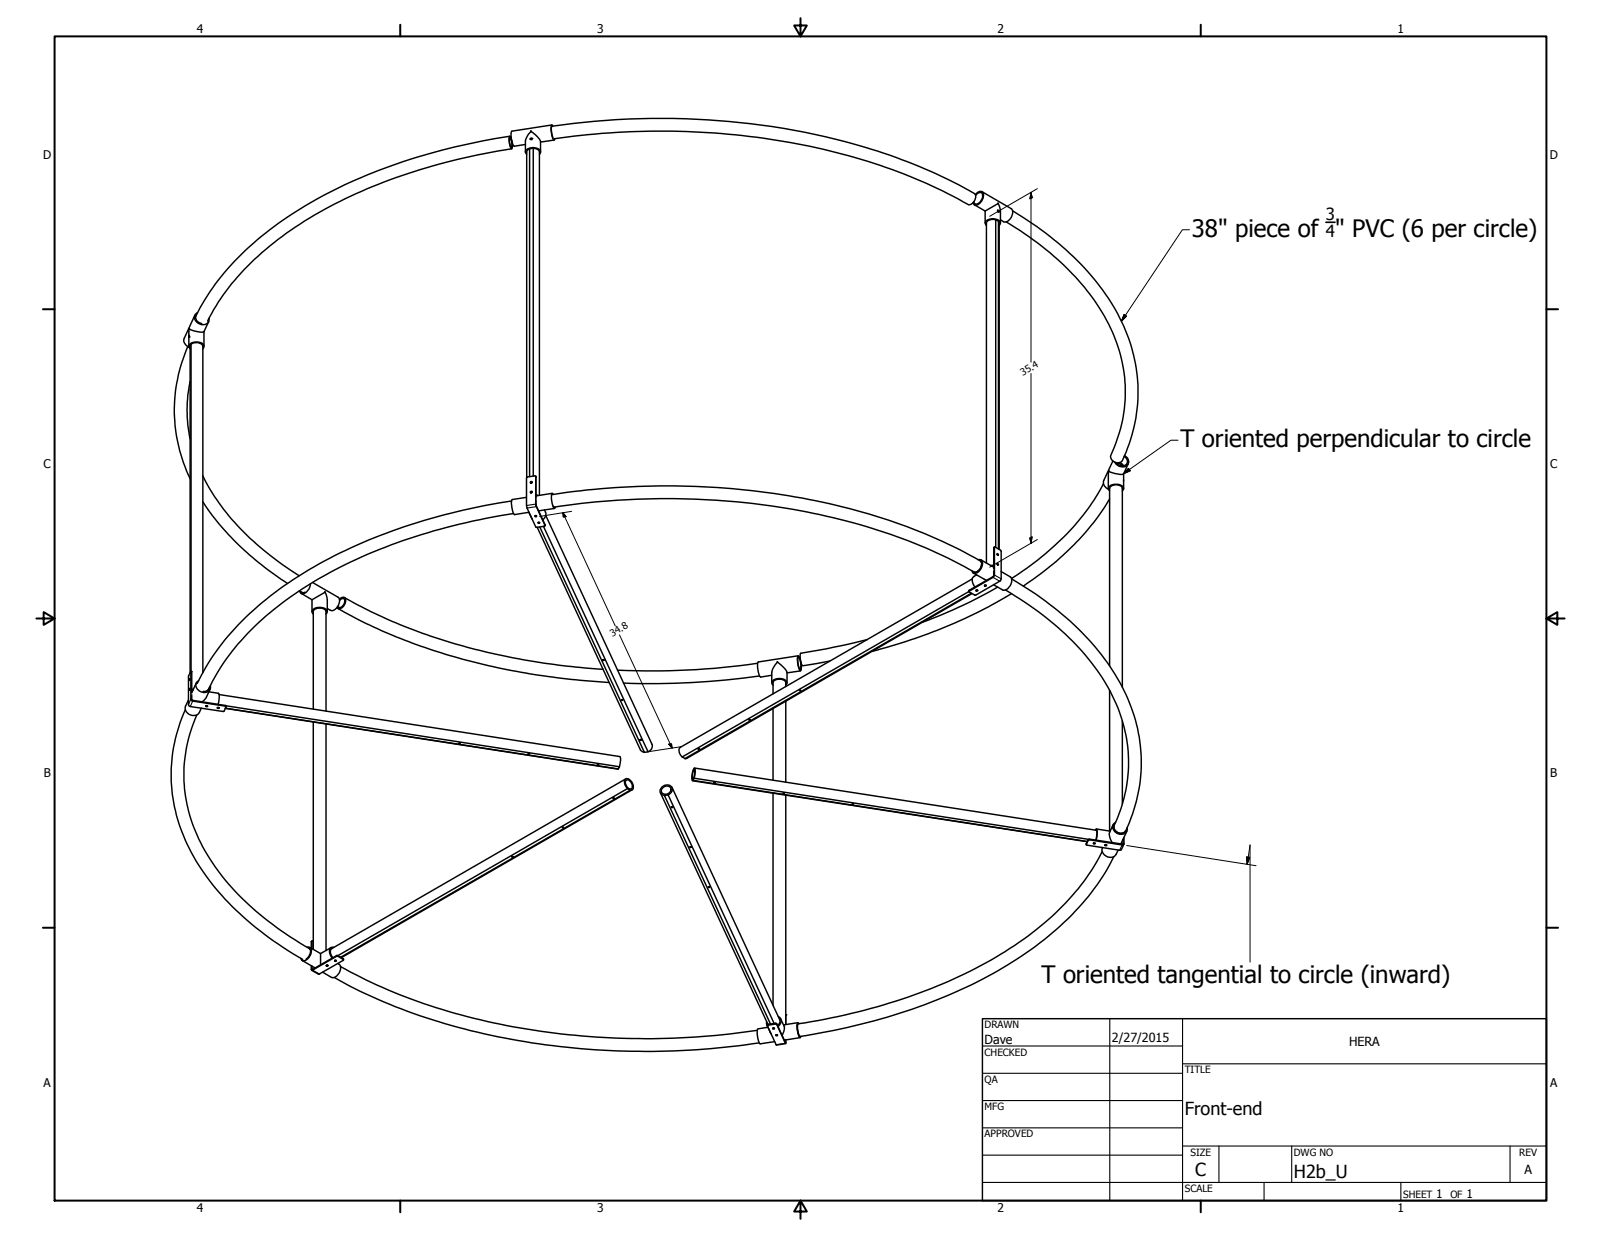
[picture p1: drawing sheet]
<svg xmlns="http://www.w3.org/2000/svg" width="559mm" height="432mm" viewBox="0 0 559 432" stroke-linecap="round" stroke-linejoin="round" font-family="sans-serif">
<!-- layer: Visible (ANSI) -->
<g fill="none" stroke="#000" stroke-width=".51">
<path d="M177.8 47.6a2.72 2.72 0 0 1 1 2.7l-.2 1.6a5.4 5.4 0 0 1-.8-4.3zM177.9 47.6a199.7 199.7 0 0 0-70.6 23.8 101.7 101.7 0 0 0-35.9 33.3l-3.1 5.7M178 48a3.9 3.9 0 0 1 .4 3.5 4.7 4.7 0 0 1-.4-3.5zM178.6 51.9a196 196 0 0 0-70.6 24.2 99.7 99.7 0 0 0-31.9 29.4l-3.6 6.6M183.4 53.1l.1-4.3 .6-1.5 1.3-1.5 2 1.8 1.2 1.5 .1 4M183.8 53.9a1.41 1.41 0 0 1-.1-1.6 1.41 1.41 0 0 1 1.5-.7 2.69 2.69 0 0 1 3.5 1.4l-.4 .9M184.8 52v114.4M185.2 45.8h.3zM185.6 48.3l-.2 .4-.3-.1M186.1 51.8v114.4M192.6 43.6l-13.9 2.2a6.4 6.4 0 0 0 .8 5.3l3.9-.7M192.6 44.1a255 255 0 0 1 120.1 10.8 159.6 159.6 0 0 1 27.7 13 2.73 2.73 0 0 1-2.5 3.5 202 202 0 0 0-76.5-23.8 258 258 0 0 0-68 .9"/>
<path d="M192.7 44.1a5.5 5.5 0 0 0 .3 4M193 44l-.2-.3a.7 .7 0 0 0-.5 1.1l.5 3.3 .6 .8 .2-.5M193.4 48.9l-4.7 .7M340.1 71.5l3.8 2.2M340.4 67.9a1.64 1.64 0 0 1 2.8-.5 3.4 3.4 0 0 1-3 4.2l-.6-.8M340.6 68.3a1.44 1.44 0 0 1 2.2-.7 2.85 2.85 0 0 1-2.4 3.6l-.5-.8M342.8 66.9l10.1 5.9a3.1 3.1 0 0 1-1.3 4.5l-.8 .2-1.6-.8M343.9 73.7v4.2M344.3 78.7a1.41 1.41 0 0 1-.1-1.6 1.41 1.41 0 0 1 1.5-.6 2.82 2.82 0 0 1 3.5 1.4l-.5 .8M347.5 76.8v114.3M348.3 73.4v.5h.3M348.3 70.9l.2 .2z"/>
<path d="M348.4 71.1l.8 2.6v4.2M348.4 71.1l-4.5 2.6M348.5 77.3v114.3M353.4 73.6a101.9 101.9 0 0 1 35.2 33.2 55.2 55.2 0 0 1 2.9 54.3 2.34 2.34 0 0 1-2.7 .1 2.34 2.34 0 0 1-1-2.4 51.8 51.8 0 0 0-4.7-52.2 96.5 96.5 0 0 0-31.9-29.1M66 117.1l-.1 3.8M68 110l-3.7 8a2.4 2.4 0 0 0 1.7 3.2M68.5 110a2.13 2.13 0 0 0 1.9 3M69 109.2a2.05 2.05 0 0 0-1.1 2 2.05 2.05 0 0 0 1.6 1.8 2.15 2.15 0 0 0 2.3 .2 2.15 2.15 0 0 0 1.2-2.1M71.2 115.8a7.2 7.2 0 0 1-5.2-1.1l-.1 2.6M71.2 115.8v5.1M72.8 112.3l-1.6 3.5M65.5 121a54.7 54.7 0 0 0 .9 46.1"/>
<path d="M66.4 121a2.52 2.52 0 0 1 3.9-.9l.5 .8v113.9M66.4 121.7a1.29 1.29 0 0 1-.3-1.4 1.29 1.29 0 0 1 1.3-.8l.4-.1a2.56 2.56 0 0 1 3.4 1.6l-.4 .7M66.4 133.1a47.5 47.5 0 0 0 0 20.1M66.4 120.8v114M66.7 120.2v114.2M392.4 159.3a1.77 1.77 0 0 1 .9 2.5 1.77 1.77 0 0 1-2.6 .6l-1.1-.9M392.5 159a2.03 2.03 0 0 1 1.5 2.3 2.03 2.03 0 0 1-2.1 1.7 3.2 3.2 0 0 1-2.8-1.7M70.8 175.1a97.3 97.3 0 0 0 29.5 28.5M70.8 166.1a85.4 85.4 0 0 0 29.3 32l4.3 2.9M178.6 174.9a198.6 198.6 0 0 0-71.1 24.2 101 101 0 0 0-34.8 32.4l-3.9 7.1M179.3 179.3a196.3 196.3 0 0 0-69.5 23.6 95.7 95.7 0 0 0-34.1 32.2l-3 5.6-.4 .4M183.8 173.6l-5 .8a6.9 6.9 0 0 0 .5 5l.3 .2 5.1-.8"/>
<path d="M183.8 166.8v-113.7a2.61 2.61 0 0 1 4-.8l.5 .8v119.8M184.6 178.9l1.2 2.4M185.6 168.5l-.2 .1M185.6 172h-.2M185.7 168.4l-.5 .2M185.7 171.8l-.5 .2M185.7 171.7l-.5 .3M185.7 168.3h-.3l-.2 .3M186.7 166.1l-2.6 .4M187 166.3l.1 10.2 3.1 7-.2 .2-3 .3-3.1-6.8-.1-10.4M187.1 172.7l.7 .3M187.1 166.5v7.4"/>
<path d="M187.1 174.6v1.5M187.1 173l.2 .1M187.2 176.6l3 6.7M190.1 178a2.43 2.43 0 0 1-.7 3.4M190.5 180l37.1 79.8a2.16 2.16 0 0 1-1.4 2.6M192.7 172.2l-5.6 .9M192.8 172.7a254 254 0 0 1 121.6 10.4 154.7 154.7 0 0 1 28.1 13.1 2.65 2.65 0 0 1-2.5 3.4 203.8 203.8 0 0 0-75.2-23.6 259.9 259.9 0 0 0-71.4 1M193.1 176.7l.4 .3M193.1 172.6l-.3-.3a.77 .77 0 0 0-.3 1.2l.3 2.6a.9 .9 0 0 0 .9 1.3l.1-.4M193.5 177.5l-5.5 .8M385.1 168.8a88.6 88.6 0 0 1-32 33.1M387.3 171.4a1.3 1.3 0 0 1-.3-1.5 1.3 1.3 0 0 1 1.4-.7 2.76 2.76 0 0 1 3.8 1.5l-.5 .7"/>
<path d="M387.3 174.2a96 96 0 0 1-30.1 30.4M388.4 160.9l-3.1 6.8a2.45 2.45 0 0 0 1.6 3.1M389.8 161.7l1.2 .3 .7 .6M390.8 161.5l.7 .3 .7 .8M391.7 170.6a2.52 2.52 0 0 0-3.9-.9l-.5 .9v61.9M391.7 170.5v69.4M392.2 167.5v.4M392.2 165.4a7.4 7.4 0 0 1-5.2-1.1l-.2 6.3M392.2 165.4v5.2M393.8 161.9l-1.6 3.5M186.8 180h.4h-.4M187.5 184.1l36 77.6 .6 .6 .8 .3"/>
<path d="M187.8 182.4h.5M189.7 183.7l36.5 78.7-1.3 .2-36.5-78.6M341.4 195.4a1.19 1.19 0 0 1 1.3 .3 1.19 1.19 0 0 1 .2 1.3 2.89 2.89 0 0 1-3.3 3l-.4-.7M342.2 195.8a2.69 2.69 0 0 1-1.3 3.8h-.9M342.4 195.5l4.4 2.5M346.2 197.6h.6M346.8 197.4h-1M346.8 191.3v7.3M346.8 199.3v1.6M347.1 191.1v9.6l-.2 .6-8.6 5.1M347.3 190.9l1.9 1.1M348 196.8l.2 .4-.1-.5 .4 .3-.3 .2"/>
<path d="M348 196.9l.2 .3M348.2 193.8l-.1-.6 .4 .5-.3 .1M348.7 191.8v-113.9a2.57 2.57 0 0 0-4.4 0v118.6M349.4 199.5l3.2 1.9a3.1 3.1 0 0 1-1.3 4.4l-1.4 .1-3.1-1.7M349.4 192.5v9.6M104.5 206.2l1 .6M105.2 207.1l3.7 2.3M105.2 206.7l.4 .2 .9-.2M108.3 203.8a3.6 3.6 0 0 1-2.9 3.5l-.4-.2-.4-.7M108.9 209.4l4.6-2.7-.2-.1 .6 1 .3 1.8v4.2M108.9 209.4v4.2M109.1 203.3l8.9 5.2a3.1 3.1 0 0 1-1.4 4.4l-.8 .3-1.6-.8"/>
<path d="M109.3 214.4a1.42 1.42 0 0 1-.1-1.7 1.42 1.42 0 0 1 1.5-.6 2.56 2.56 0 0 1 3.5 1.6l-.4 .7M118 212.4a202.7 202.7 0 0 0 73.3 23.8l8.2 1 13.1 1.1M118.5 209.2a1.13 1.13 0 0 1 1.1-.7 1.13 1.13 0 0 1 1 .9 2.76 2.76 0 0 1-2.5 3.1l-.4-.5M118.6 209.5a.91 .91 0 0 1 1-.6 .91 .91 0 0 1 .7 1 1.98 1.98 0 0 1-2.1 2.1l-.3-.4M120.2 208.6a203.8 203.8 0 0 0 74.6 23.6l15.7 1.4M338.1 206.5l-100 57.7M338.3 206.6l1.9 1.1M339 207.1l-99.9 57.7M339.3 207.2l-99.6 57.5-.6 .1M339.4 202.1l-101.9 58.8a2.36 2.36 0 0 0 .6 3.3M339.7 200l4.7 2.6M340.7 206.1l.3-.2 .3 .3-.6 .1z"/>
<path d="M340.7 206h.5M340.9 200.7l-1 .5a2.65 2.65 0 0 0 .4 3.7M341 205.9l-.2 .2M343.6 204.3a.31 .31 0 0 1 .4-.1 .31 .31 0 0 1 .2 .4h-.5zM343.7 204.3h.4h-.4M346.6 201.3l-8.3 4.8M348.2 204.9a169.5 169.5 0 0 1-26.1 12.3M348.9 202.9l-8.3 4.8M353.1 202.1a104.8 104.8 0 0 1 34.4 30.6 56.9 56.9 0 0 1 8.7 48.5 37.9 37.9 0 0 1-3.6 9.2 2.35 2.35 0 0 1-2.7 .1 2.35 2.35 0 0 1-1-2.4 51.3 51.3 0 0 0-3.4-50.2 96.3 96.3 0 0 0-32.9-31l-1.7-1M353.1 207.2a182.6 182.6 0 0 1-48.7 20.2M66.2 236.9l-.1 .6zM66.5 234.4l-.7 1.5"/>
<path d="M66.6 234.5l.1 10 12 2 .2 .2-.7 1.5-.4 .1-11.8-1.9-.2-.3v-9.8M66.9 234.5v7.4M68.5 238.4l-1.6 3.3M69.3 237.6a2.03 2.03 0 0 0-1 2.1 2.03 2.03 0 0 0 1.6 1.7 2.14 2.14 0 0 0 2.4 .2 2.14 2.14 0 0 0 1.1-2.2M210.4 230.4h.5l-.2 .2zM210.6 230.3h.1M264.4 231.5a260.8 260.8 0 0 1-48.9 2.4M265.1 236a268.2 268.2 0 0 1-47.5 2.4M269.4 238.4l.1-4.3 .9-1.9 .9-1.1 1.4 1.1 1.8 2 .2 4.2M269.8 239.2a1.43 1.43 0 0 1-.1-1.7 1.43 1.43 0 0 1 1.6-.6 2.63 2.63 0 0 1 3.4 1.6l-.4 .7M271.3 231.1h.2zM274.3 239.6v-1.2a2.66 2.66 0 0 0-4-.8l-.5 .8v3.8"/>
<path d="M278.5 229l.1-.1a6.1 6.1 0 0 1 .8 5.3 6.9 6.9 0 0 1-.9-5.2zM278.6 228.9l-13.9 2.2a6.8 6.8 0 0 0 .8 5.2l3.9-.6M278.6 229.4a5.2 5.2 0 0 1 .7 4.3 5.5 5.5 0 0 1-.7-4.3zM279.4 234.2l-4.7 .7M302.6 223.3l-14.2 3.2-8.9 1.5a5.2 5.2 0 0 0 .7 4.4l9.4-1.6M64.7 247.7a55.9 55.9 0 0 0 4.6 54.2 103.9 103.9 0 0 0 36.4 33M65.8 244.3l-1 2.1a2.72 2.72 0 0 0 1.5 3.1 2.72 2.72 0 0 0 3.3-.8l.6-1.5M66.2 240.3l-.1 .6zM66.9 242.6v1.6M67.2 244.5l149 23.2-.4 .7-137.1-21.2M67.4 240.9l-.5 .3M67.6 240.5l-.7 .2"/>
<path d="M68.7 249.6a51.6 51.6 0 0 0 4.4 49.9 97.5 97.5 0 0 0 34.8 31.6l.4 .4M71.9 246.3h.4M71.9 246.4h.4M72.9 241.5l3.5 .6 .1 1.4-.4 2.4M73 240.2a1.82 1.82 0 0 1-2.1 1.2M73.3 240.7l-1.4 2.9-1.4 1.4M75.8 247a.31 .31 0 0 1 .4-.1 .31 .31 0 0 1 .2 .4h-.5zM75.9 247h.5M76.5 242.4l139.8 21.7 .3 1.5-.4 2.1M78.6 247.3l137.2 21.1M109.3 247.5v-33.9a2.66 2.66 0 0 1 4-.9l.5 .9v34.6M109.3 252v79.4"/>
<path d="M113.8 252.7v79.1M216.9 244.3h.5l-.1 .2zM217.1 244.2h.1M223.3 258.3l.3-.2 .2 .3zM261.5 251.1l.4 .2h-.5zM269.8 247.3v25.1M274.3 244.8v28.2M279.1 240.9l.4 .2-.4 .1zM387.3 241v49.1M391.7 251.7v29M184.3 263.1h.5l-.4 .2zM208.5 266.8l.5 .2z"/>
<path d="M218.4 271.9l-102.6 59.3a2.27 2.27 0 0 0 .4 3.1M218.6 272.4a1.98 1.98 0 0 1 1.8 2.9 2.04 2.04 0 0 1-1.8-2.9zM219 275.3a2.41 2.41 0 0 1-.6-3.4 2.64 2.64 0 0 1 2.5 3.7l-.9 .2M220.6 275.7l-101.4 58.6M230.5 276.7l37.5 80.9 2.6-.4M231.5 274.9a1.44 1.44 0 0 1 1.9-.5 1.44 1.44 0 0 1 .5 2 1.65 1.65 0 0 1-1.7 .9 1.65 1.65 0 0 1-1.4-1.3zM233.2 277.4a1.81 1.81 0 0 0 1.3-2.5 1.81 1.81 0 0 0-2.9-.6 1.71 1.71 0 0 0-1.2 1.8 1.71 1.71 0 0 0 1.5 1.6M234.6 274.9l37.5 81a1.76 1.76 0 0 1-.7 2.1M238.1 264.2l1 .6M241.7 272.5l137.8 21.3M242.3 271.7l.3-2.1a1.07 1.07 0 0 0-.3-1.4 6 6 0 0 0-.6 4.3l.2-.1M242.3 268.6a3.7 3.7 0 0 1-.6 3.4v-1.8z"/>
<path d="M242.4 268.1l140.2 21.7 .2 1.3-.3 2.1M249.1 273.1l.5 .1zM269.8 276.9v74M273.3 276.9h.5l-.4 .2zM274.3 277.6v80M178.6 299l.5 .1-.3 .1zM196.3 288.7l.4 .2-.3 .1zM234.3 281.6l.5 .2-.5 .1zM240.7 295.7h.5l-.4 .1zM379.4 295l11.4 1.8M379.9 293.3l-.7 1.5M379.9 293.1l-.7 1.4"/>
<path d="M379.9 293l-137.6-21.3-.4 .7 137.6 21.4M380.3 292.9l11.4 1.7M381.7 294.3h.5a.26 .26 0 0 1-.2 .3 .26 .26 0 0 1-.3-.3zM381.7 294.3h.5M382.3 289.8l.3-.4a2.62 2.62 0 0 1 .2 2.7l-.2 1.1M382.7 289.4l4.8 .7M384.7 297.2a87.6 87.6 0 0 1-32.3 33.9 184.9 184.9 0 0 1-64.5 24.7l-9.4 1.6a5.8 5.8 0 0 0 .7 4.4 204.1 204.1 0 0 0 68.8-22.8 105.2 105.2 0 0 0 36.8-32.9l3.9-7.1M384.8 295.8a2.72 2.72 0 0 0 1.4 3.1 2.72 2.72 0 0 0 3.4-.7l.7-1.5M385.7 295l.6 .1-.5 .1zM386.1 294.9h-.3h.4M388.5 287.9l-1.3 3.1 .1 1.3 .9 1.8M388.9 288.1a2.31 2.31 0 0 0 1.3 2.5 2.31 2.31 0 0 0 2.7-.6"/>
<path d="M389.4 287.1a2.12 2.12 0 0 0-1 2.1 2.12 2.12 0 0 0 1.6 1.8 2.13 2.13 0 0 0 2.4 .1 2.13 2.13 0 0 0 1-2.2M392 293v1.4M392.3 292.3v2.3l-.4 .4-11.6-1.8M393.3 290.1l-2.1 4.5M247.2 309.6l.5 .1-.3 .1zM247.4 309.5h.1M105.5 335.3l4.5 2.6M107.2 330.6a1.27 1.27 0 0 1 1.4 .5 1.27 1.27 0 0 1 0 1.5 2.76 2.76 0 0 1-3.3 2.6l-.3-.7M107.7 331a1.99 1.99 0 0 1-.1 3.1l-.8 .7M108.1 330.7l3.8 2.2M108.6 337.1v1.4l.4 .2 8.5-4.9h.4l2 1.2-.1 .2-8.7 4.8M108.6 328.7v2.3"/>
<path d="M108.9 328.6v2.6M108.9 337.2v1.1M109.1 328.5l.2 .1M111.9 332.9v3.8M113.9 337h.5l-.4-.1-.1 .3a.3 .3 0 0 0 .3 .1 .3 .3 0 0 0 .2-.3M114 336.9h.4M115.6 330.8l-3.7 2.1M116.5 330.7a1.41 1.41 0 0 0-1.5 .7 1.41 1.41 0 0 0 .2 1.7l.8 1.4M116.8 335.3h.5h-.5l.2 .3 .4-.1-.1-.2M116.9 335.2l.1 .1M117.9 336.3a2.41 2.41 0 0 1 0 4 1.9 1.9 0 0 1-2.2 .9l-3.1-1.9M118 333.6l101-58.3 1 .5-101.1 58.3"/>
<path d="M118.8 337.4a206.5 206.5 0 0 0 82 24 260.8 260.8 0 0 0 63.5-1.7M119.9 334.8l-2.4-1.3-8.4 4.9M116.6 341.2a202.6 202.6 0 0 0 71.5 23.2 263.2 263.2 0 0 0 76.9-.4M267.6 356.7v.9l.3 .6M267.7 357.9l1.4 3M267.8 358.1l3.1 6.6M268 358.6l-3.5 .6a6.7 6.7 0 0 0 .9 5.2l5-.8M269.7 359a.3 .3 0 0 1 .4-.2 .3 .3 0 0 1 .2 .4h-.6zM269.7 358.9h.6l-.4 .1M270.2 357.3l-37-79.9-1.3 .3 37 79.7M270.6 357.4l-2.5 .5M271.1 357.6l3.1 6.7 .1-1.3"/>
<path d="M271.1 357.3l3 6.6M271.7 354.8a1.95 1.95 0 0 1 1 1.8 1.95 1.95 0 0 1-1.2 1.7M272.5 355.7l1.3 3.2-.8 2.5M278.4 357l-4.9 .8M278.5 357.4a5.8 5.8 0 0 0 .7 4.4M278.8 357.4l-.2-.3a.67 .67 0 0 0-.4 1l.4 3.1 .5 1 .4-.4M270.8 361.3l.5-.1 .1 .2-.4 .2zM271.3 361.3h-.4h.4M274.2 363v.8M279.3 362.2l-5.6 .9"/>
<circle cx="185.4" cy="48.4" r=".26"/>
<circle cx="348.4" cy="73.7" r=".27"/>
<circle cx="185.4" cy="171.7" r=".31"/>
<circle cx="185.4" cy="168.3" r=".32"/>
<circle cx="186.9" cy="180.1" r=".26"/>
<circle cx="188" cy="182.5" r=".26"/>
<circle cx="72.2" cy="246.6" r=".29"/>
<circle cx="160.4" cy="259.4" r=".23"/>
<circle cx="214.1" cy="278.7" r=".21"/>
<circle cx="243.9" cy="261.4" r=".23"/>
<circle cx="297.7" cy="280.7" r=".23"/>
</g>
<g fill="#000">
<circle cx="185.1" cy="48.6" r=".25"/>
<circle cx="185.4" cy="48.7" r=".25"/>
<circle cx="185.6" cy="48.3" r=".25"/>
<circle cx="348.4" cy="73.9" r=".25"/>
<circle cx="348.6" cy="73.9" r=".25"/>
<circle cx="66" cy="117.6" r=".25"/>
<circle cx="223.6" cy="258.1" r=".25"/>
<circle cx="234.5" cy="281.6" r=".25"/>
<circle cx="241" cy="295.6" r=".25"/>
</g>
<!-- layer: Visible Narrow (ANSI) -->
<g fill="none" stroke="#000" stroke-width=".38">
<path d="M187 166.3l.1 .2M187.1 176.1l-.1-.1-3.2 .5M187.2 176.6v.2l-3.2 .6M190.2 183.2v.3M347.1 191.1l-.3 .2M338.3 206.1v.3M346.6 201.3v.2l2.3 1.4M346.8 200.9l.3-.2 2.3 1.4M66.6 234.5h.3M66.9 244.2l-.3-.1-.8 1.8M67.2 244.5l-.8 2.1M78.7 246.3v.2"/>
<path d="M379.2 294.5v.3M379.9 293.1v.2M380.3 292.9v.3M391.7 294.6l-.9 2.2M392.3 294.5l-.4 .1M108.6 338.4l.3-.1 .2 .3 2.4 1.4M108.9 328.6l-.3 .1M117.5 333.6v.2M117.9 333.6v.2M119.8 334.6v.3M268.1 357.6v.3M270.6 357.2v.2"/>
<path d="M271.1 357.3v.3M274.3 354.3v.1M274.1 363.9l.2 .1M274.1 363.9v.3l-3.2 .5"/>
</g>
<g fill="none" stroke="#000" stroke-width=".51">
<path d="M184.1 166.5l-.3 .3M186.7 166.1l.3 .2M187 166.2l.1 .3M187.1 176.1l.1 .5M190.2 183.3v.2M347.2 190.9l-.4 .4M347.3 190.9l-.2 .2M349.2 192l.2 .5M338.3 206.4v.2M338.3 206.1l-.2 .4M340.2 207.7h.4M346.8 200.9l-.2 .4"/>
<path d="M349.4 202.1l-.5 .8M65.8 235.9v.4M66.5 234.4l.1 .1M66.6 234.3l.3 .2M66.9 244.2l.3 .3M78.9 246.4v.3M379.2 294.8l.2 .2M379.2 294.5v.3M380.3 293.2l-.4 .1M380.3 292.9l-.4 .2M392 294.4l-.3 .2M392.3 294.6l-.9 2.1-.6 .1"/>
<path d="M108.8 338.7l2.3 1.3M108.9 338.3l.2 .1M109 328.5l-.4 .2M109.1 328.5l-.2 .1M119.9 334.8v.3M268.1 357.9l-.3 .2M268.1 357.6l-.3 .4M270.6 357.4l.5 .2M270.6 357.2l.5 .1M274.3 354.3v.1M274.2 363.8l-.1 .1M274.2 364.3l-3.3 .4"/>
</g>
<circle cx="274.3" cy="354.3" r=".25" fill="#000"/>
<!-- layer: Border (ANSI) -->
<g fill="none" stroke="#000" stroke-width=".7">
<path d="M19 12.7h520.8v406.4h-520.8zM139.7 8.6v4.1M279.4 6.3v6.4l-2.2-3.8h4.4l-2.2 3.8M419.1 8.6v4.1M15 107.9h4M539.8 107.9h4M12.7 215.9h6.3l-3.8-2.2v4.4l3.8-2.2M539.8 215.9l3.8 2.2v-4.4l-3.8 2.2h6.3M15 323.8h4M539.8 323.8h4M139.7 419.1v4.1M279.4 419.1l2.2 3.8h-4.4l2.2-3.8v6.3"/>
<path d="M419.1 419.1v4.1"/>
</g>
<!-- layer: Title (ANSI) -->
<g fill="none" stroke="#000" stroke-width=".38">
<path d="M387.3 355.6v63.5M412.7 355.6v63.5M342.9 365.1h69.8M342.9 374.6h69.8M412.7 371.3h127.1M342.9 384.2h69.8M342.9 393.7h69.8M342.9 412.7h196.9M342.9 403.2h69.8M412.7 400h127.1M425.4 400v12.7M441.2 412.7v6.4"/>
<path d="M450.8 400v12.7M488.9 412.7v6.4M527 400v12.7"/>
</g>
<path d="M342.9 355.6h196.9v63.5h-196.9z" fill="none" stroke="#000" stroke-width=".51"/>
<!-- layer: Symbol (ANSI) -->
<path d="M415.2 80.2h-2.5l-21.3 31.9M392.4 109.8l.8 .6-1.8 1.7zM411.2 153.7h-2.5l-16.5 11.7M393.9 163.5l.6 .8-2.3 1.1zM393.3 295.1l45.1 7.1M435.2 299.1l1 .2-.9 2.4zM435.3 301.7l1-6.7v40.9" fill="none" stroke="#000" stroke-width=".35"/>
<path d="M392.4 109.8l-1 2.3zM392.4 109.8l.8 .6-1.8 1.7zM393.9 163.5l-1.7 1.9zM393.9 163.5l.6 .8-2.3 1.1zM435.2 299.1l.1 2.6zM435.2 299.1l1 .2-.9 2.4z" fill="#000" stroke="#000" stroke-width=".35"/>
<path d="M462.8 77.6h3.2" fill="none" stroke="#000" stroke-width=".57"/>
<!-- layer: Dimension (ANSI) -->
<path d="M359.9 67.2l.3 1.8-.7 .4zM359.9 67.2v59.2M362.1 65.8l-16.7 9.7M359.9 130.4v59.3M196.5 179l1 1.3-.9 .2zM196.5 179l18.3 39.5M199.5 178.5l-11.2 1.8M359.5 187.8l.7-.4-.3 2.3zM362.1 188.3l-16.7 9.7M216.2 221.6l18.4 39.5M233.4 259.8l1-.1 .2 1.4zM237.6 260.7l-11.2 1.7" fill="none" stroke="#000" stroke-width=".35"/>
<path d="M359.9 67.2l.3 1.8zM359.9 67.2l.3 1.8-.7 .4zM196.5 179l1 1.3zM196.5 179l1 1.3-.9 .2zM359.5 187.8l.4 1.9zM359.5 187.8l.7-.4-.3 2.3zM233.4 259.8l1.2 1.3zM233.4 259.8l1-.1 .2 1.4z" fill="#000" stroke="#000" stroke-width=".35"/>
<g font-size="8.4">
<text x="416" y="82.6">38&quot; piece of &quot; PVC (6 per circle)</text>
<text x="412" y="156">T oriented perpendicular to circle</text>
<text x="363.5" y="343">T oriented tangential to circle (inward)</text>
</g>
<g font-size="6.3">
<text x="413.5" y="389.1">Front-end</text>
<text x="417.2" y="410.6">C</text>
<text x="451.6" y="411.1">H2b_U</text>
</g>
<g font-size="5.8">
<text x="462.8" y="76.8">3</text>
<text x="462.8" y="82.6">4</text>
</g>
<g font-size="4.4">
<text x="343.7" y="364.3">Dave</text>
<text x="388.1" y="363.7">2/27/2015</text>
<text x="470.9" y="365.1">HERA</text>
<text x="532.1" y="409.9">A</text>
</g>
<g font-size="4.2">
<text x="68.7" y="11.7">4</text>
<text x="208.4" y="11.7">3</text>
<text x="348.1" y="11.7">2</text>
<text x="487.8" y="11.7">1</text>
<text x="15.1" y="55.5">D</text>
<text x="540.9" y="55.5">D</text>
<text x="15.2" y="163.4">C</text>
<text x="541" y="163.4">C</text>
<text x="15.3" y="271.4">B</text>
<text x="541.1" y="271.4">B</text>
<text x="15.2" y="379.3">A</text>
<text x="541" y="379.3">A</text>
<text x="501.3" y="418.3">1</text>
<text x="511.8" y="418.3">1</text>
<text x="68.7" y="423.2">4</text>
<text x="208.4" y="423.2">3</text>
<text x="348.1" y="423.2">2</text>
<text x="487.8" y="423.2">1</text>
</g>
<g font-size="3.5">
<text x="343.7" y="358.9">DRAWN</text>
<text x="343.7" y="368.5">CHECKED</text>
<text x="413.5" y="374.6">TITLE</text>
<text x="343.7" y="378">QA</text>
<text x="343.7" y="387.5">MFG</text>
<text x="343.7" y="397.1">APPROVED</text>
<text x="415.5" y="403.4">SIZE</text>
<text x="451.6" y="403.4">DWG NO</text>
<text x="530.3" y="403.4">REV</text>
<text x="413.5" y="416.1">SCALE</text>
<text x="489.7" y="418.3">SHEET</text>
<text x="506.2" y="418.3">OF</text>
</g>
<g font-size="3.4">
<text x="357" y="131.3" transform="rotate(-30 357 131.3)">35.4</text>
<text x="213.7" y="222.3" transform="rotate(-30 213.7 222.3)">34.8</text>
</g>
</svg>
